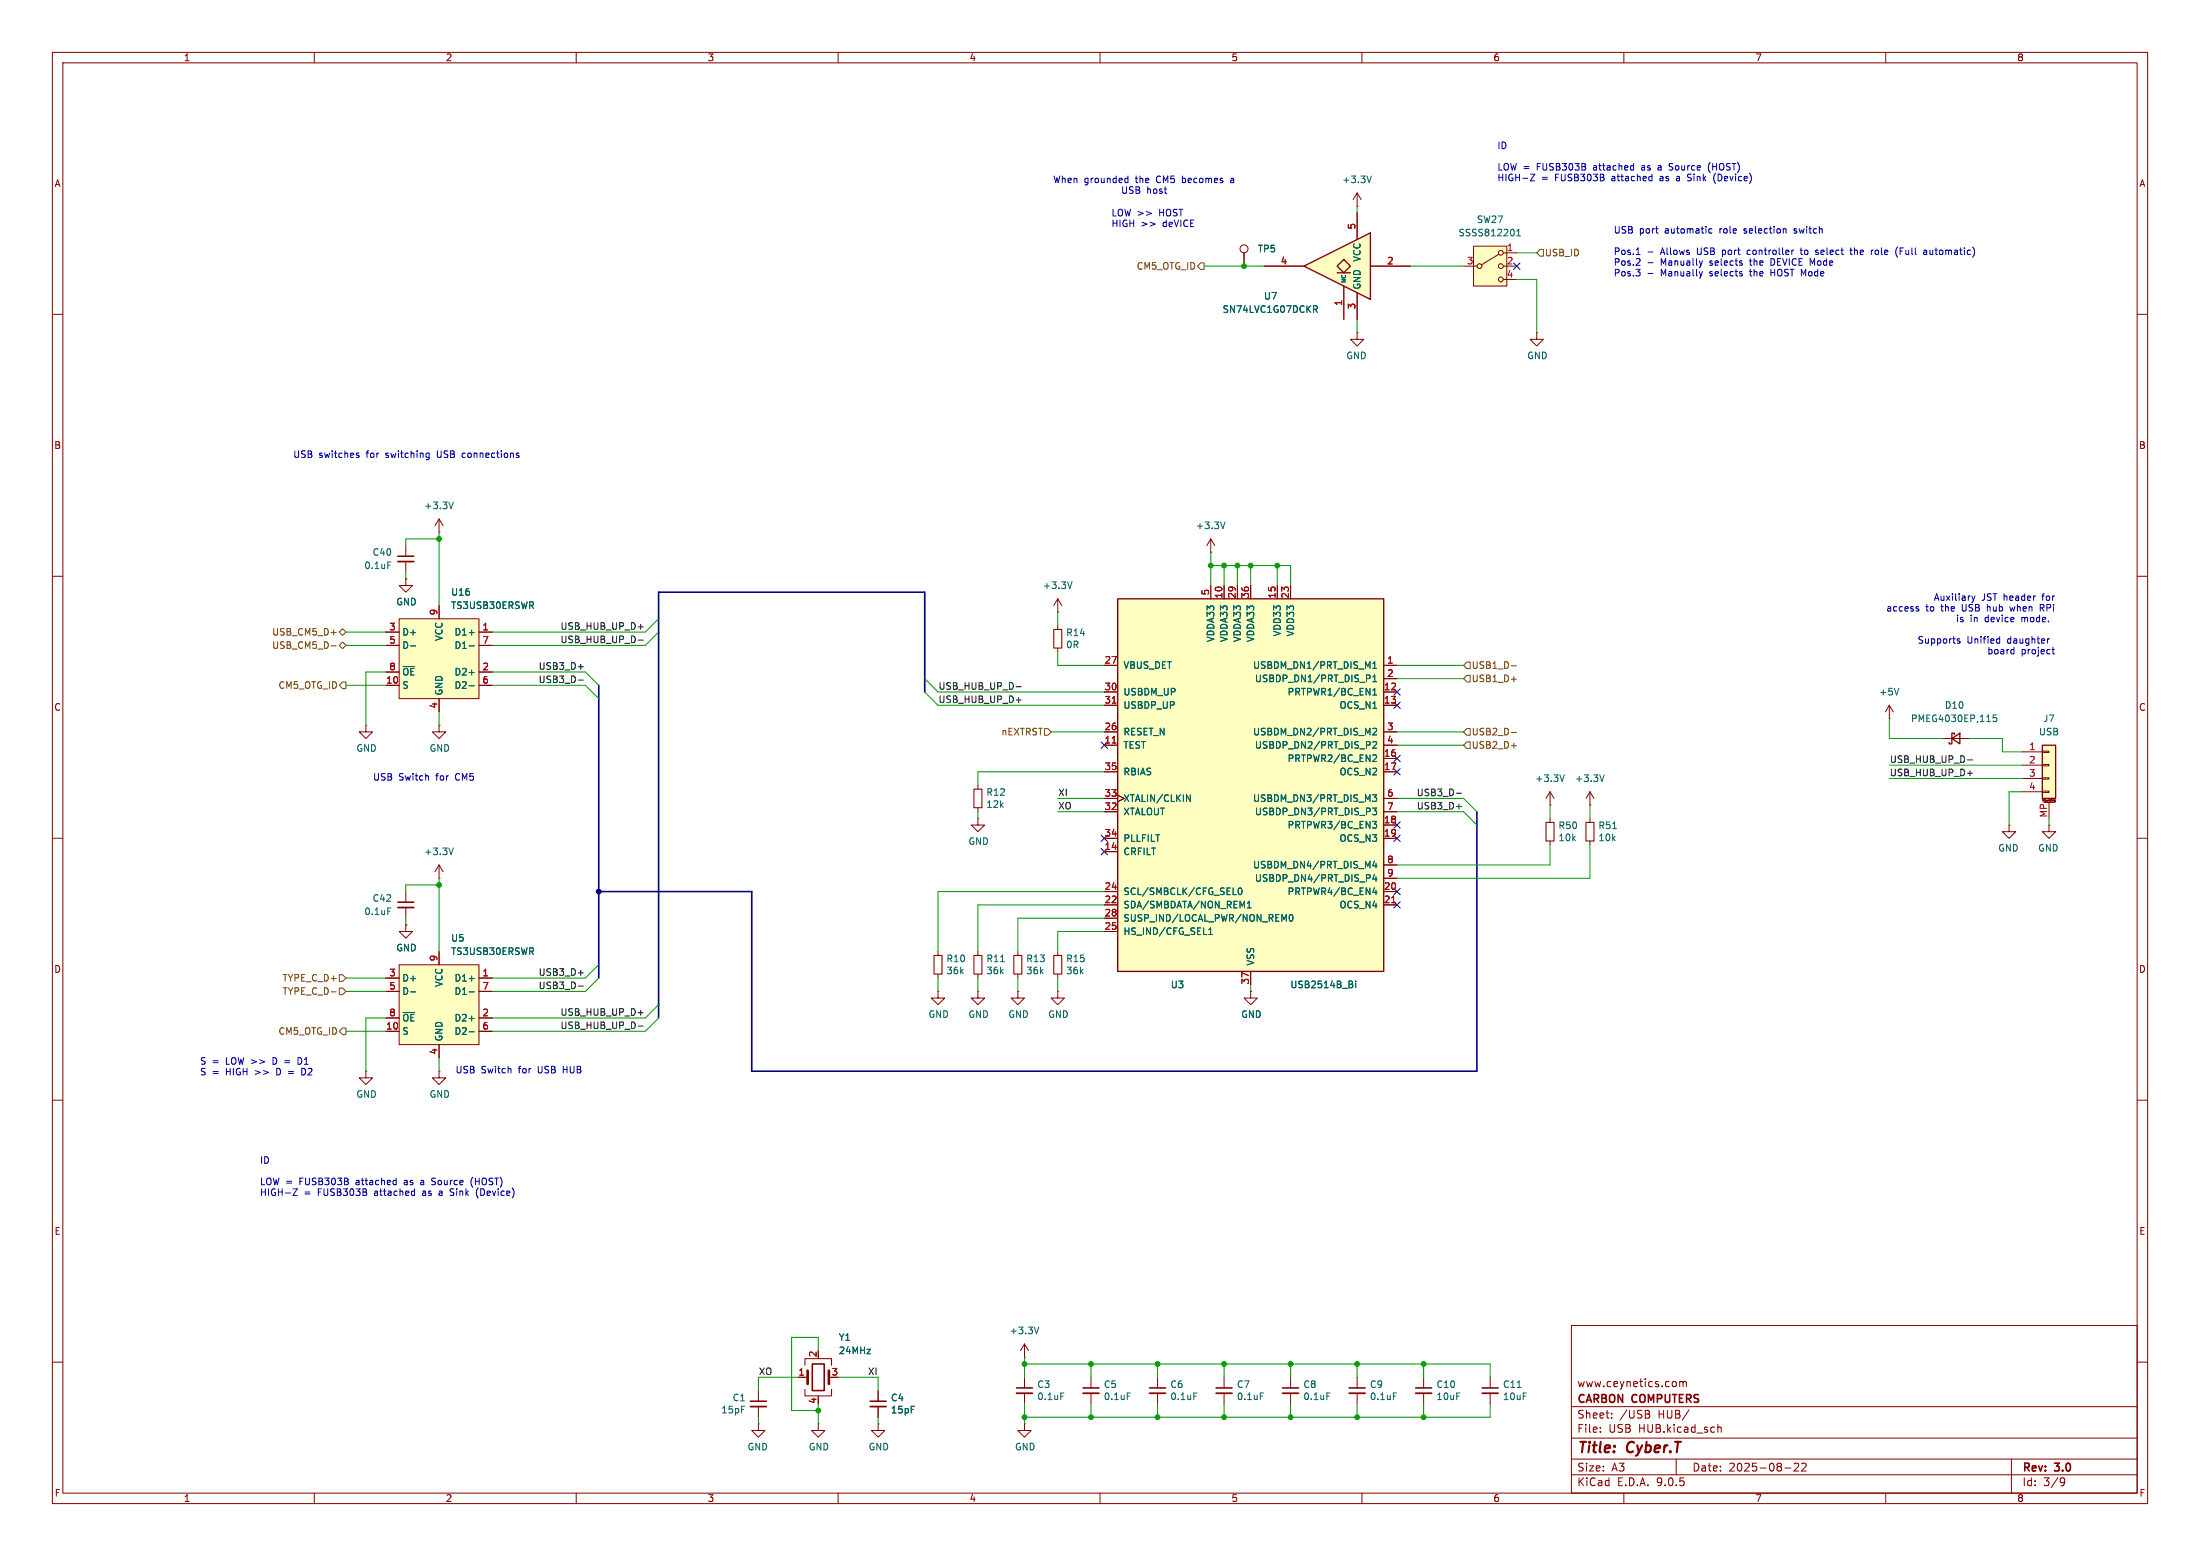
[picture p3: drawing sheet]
<svg xmlns="http://www.w3.org/2000/svg" width="420mm" height="297mm" viewBox="0 0 420 297" stroke-linecap="round" stroke-linejoin="round" font-family="sans-serif">
<g fill="none" stroke="#840000" stroke-width=".19">
<path d="M10 10h400v277h-400zM12 12h396v273h-396zM60 10v2M110 10v2M160 10v2M210 10v2M260 10v2M310 10v2M360 10v2M10 60h2M408 60h2M83.8 99.1v2.5"/>
<path d="M83.8 99.1l-.7 1.2M83.8 99.1l.8 1.2M10 110h2M77.5 110.5v1.3h1.2l-1.2 1.2-1.3-1.2h1.3M77.5 110.5h.1M77.5 104.1v2.1M77.5 107.2v2M83.8 101.6h.1M201.9 116.8h.1M201.9 114.3v2.5M201.9 119.4v.7M201.9 114.3l-.7 1.3"/>
<path d="M201.9 114.3l.8 1.3M408 110h2M201.9 123.7v.8M10 160h2M186.7 156.2v1.3h1.3l-1.3 1.3-1.3-1.3h1.3M186.7 156.2h.1M186.7 149.9v.7M186.7 154.2v.7M408 160h2M77.5 170.2v2M77.5 173.2v2.1M83.8 167.6h.1"/>
<path d="M83.8 165.1l-.7 1.3M83.8 165.1l.8 1.3M83.8 165.1v2.5M179.1 189.2v1.3h1.2l-1.2 1.3-1.3-1.3h1.3M179.1 189.2h.1M179.1 181.6v.8M179.1 185.9v.8M186.7 189.2v1.3h1.3l-1.3 1.3-1.3-1.3h1.3M186.7 189.2h.1M186.7 181.6v.8M186.7 185.9v.8M194.3 189.2v1.3h1.3l-1.3 1.3-1.3-1.3h1.3"/>
<path d="M194.3 189.2h.1M194.3 181.6v.8M194.3 185.9v.8M201.9 189.2v1.3h1.3l-1.3 1.3-1.2-1.3h1.2M201.9 189.2h.1M201.9 181.6v.8M201.9 185.9v.8M238.8 189.2v1.3h1.2l-1.2 1.3-1.3-1.3h1.3M238.8 189.2h.1M10 210h2M69.8 204.5v1.2h1.3l-1.3 1.3-1.2-1.3h1.2M69.8 204.5h.1"/>
<path d="M83.8 204.5v1.2h1.3l-1.3 1.3-1.3-1.3h1.3M83.8 204.5h.1M408 210h2M300 253h108v32h-108zM10 260h2M167.6 271.8v1.2h1.3l-1.3 1.3-1.2-1.3h1.2M167.6 271.8h.1M167.6 265.4v2.1M167.6 268.5v2M195.6 271.8v1.2h1.2l-1.2 1.3-1.3-1.3h1.3M195.6 271.8h.1M195.6 262.9v2"/>
<path d="M195.6 265.9v2.1M208.3 262.9v2M208.3 265.9v2.1M300 278.5h108M300 274.5h108M300 268.5h108M305.5 273.2v.2M305.5 272.5v.1M307.7 270.5v.2M307.7 269.8v.1M314.6 269.9a.4 .4 0 0 1 .4 .4 .4 .4 0 0 1-.3 .4M314.7 269.3l.2 .2-.2 .3"/>
<path d="M319.9 263.8l.1 .2-.1 .6M320 278.5v3M320.7 263.8l.4-.1 .2 .2M320.7 263.7v1M321.3 263.9l.2-.2 .4 .1v.9M321.3 263.9v.8M322.4 269.1l-1.2 1.9M327.9 271.9v1.5M327.9 272.5l.3-.1 .3 .1 .1 .9M342.5 279.4l.6-.1 .2 .1 .1 .3-1 1.1h1M343.9 279.4l.6-.1 .2 .1 .1 .3-.9 1.1h.9M384 278.5v6.5"/>
<path d="M408 260h2M60 285v2M110 285v2M160 285v2M210 285v2M260 285v2M300 281.5h108M310 285v2M340.7 280.2h1.2M360 285v2M393.6 282.1l.5 .1a.99 .99 0 0 1-.4 1.4h-.3M394.2 282.7l-.3 .3h-.3"/>
</g>
<path d="M75.9 106.2h3.1M75.9 172.2h3.1M166.1 267.5h3.1M194.1 264.9h3M206.8 264.9h3" fill="none" stroke="#840000" stroke-width=".3"/>
<path d="M75.9 107.2h3.1M75.9 173.2h3.1M166.1 268.5h3.1M194.1 265.9h3M206.8 265.9h3" fill="none" stroke="#840000" stroke-width=".33"/>
<path d="M86.5 95.8l-.4 1.3M74 107.3h.6M204.7 111.1l-.5 1.2M74 173.3h.6M86.5 161.9l-.4 1.2M191 183.6h.7M202.5 265.9h.6M215.2 265.9h.6" fill="none" stroke="#006464" stroke-width=".19"/>
<path d="M201.2 120.1h1.5v3.6h-1.5zM185.9 150.6h1.6v3.6h-1.6zM178.3 182.4h1.5v3.5h-1.5zM185.9 182.4h1.6v3.5h-1.6zM193.5 182.4h1.6v3.5h-1.6zM201.2 182.4h1.5v3.5h-1.5z" fill="none" stroke="#840000" stroke-width=".2"/>
<path d="M213.4 114.3h50.8v71.1h-50.8z" fill="#ffffc2"/>
<path d="M213.4 114.3h50.8v71.1h-50.8z" fill="none" stroke="#840000" stroke-width=".25"/>
<g fill="none" stroke="#840000" stroke-width=".19">
<path d="M231.1 111.8v2.5M233.7 111.8v2.5M236.2 111.8v2.5M238.8 111.8v2.5M243.8 111.8v2.5M246.4 111.8v2.5M210.8 127h2.6M210.8 132.1h2.6M210.8 134.6h2.6M210.8 139.7h2.6M264.2 127h2.5M264.2 132.1h2.5"/>
<path d="M264.2 134.6h2.5M264.2 139.7h2.5M264.2 129.5h2.5M210.8 142.2h2.6M210.8 147.3h2.6M210.8 152.4h2.6M210.8 154.9h2.6M213.4 151.8l1.2 .6-1.2 .6M264.2 142.2h2.5M264.2 147.3h2.5M264.2 152.4h2.5M264.2 154.9h2.5"/>
<path d="M264.2 144.8h2.5M264.2 157.5h2.5M210.8 160h2.6M210.8 162.6h2.6M210.8 170.2h2.6M210.8 172.7h2.6M210.8 175.3h2.6M210.8 177.8h2.6M264.2 160h2.5M264.2 170.2h2.5M264.2 172.7h2.5M264.2 165.1h2.5"/>
<path d="M264.2 167.6h2.5M238.8 185.4v2.6"/>
</g>
<path d="M212.3 134.2h.8M212.3 141.8h.8M265.7 172.3h.7" fill="none" stroke="#a90000" stroke-width=".19"/>
<g fill="none" stroke="#006464" stroke-width=".19">
<path d="M261.4 128.8l.2 .3-.1 .3-.1 .1M262.1 127.6h.7M262.1 126.7l.3-.4v1.3M262.1 129.2l.3-.4v1.3M262.1 131.8l.3-.4v1.3M262.1 130.1h.7M262.1 132.7h.7M262.1 139.1l.5-.1 .2 .4-.8 .9h.8M226.5 151.7l.7 1.3v-1.3M262 151.7h.8l-.4 .5 .3 .1v.6l-.1 .1-.6-.1M262 154.2h.8l-.4 .5 .3 .2v.5l-.1 .1-.6-.1M262 156.8h.8l-.4 .5 .3 .1 .1 .4-.2 .3h-.4"/>
<path d="M262.1 141.7l.5-.2 .2 .4-.8 .9h.8M262.3 144.1l.4 .1 .1 .3-.8 .9h.8M230.7 178.4h.8M230.7 177.5l.4-.4v1.3M235.4 170.8h.6M236.5 169.6l.2-.1a.68 .68 0 0 1 .4 .6 .68 .68 0 0 1-.4 .7l-.3-.5zM238.1 173.3h.7M238.1 172.4l.4-.4v1.3M245.1 175.5l.5-.9v1.2M246.2 174.7l.2-.1a.68 .68 0 0 1 .4 .6 .68 .68 0 0 1-.4 .6l-.3-.4zM262.4 164.3l-.3 1h.8M262.4 166.9l-.3 .9h.8"/>
<path d="M262.4 169.4l-.3 .9h.8M262.7 164.8v.9M262.7 167.4v.8M262.7 169.9v.9M258 187.3l.2 .2-.2 .4 .3 .2-.1 .3-.2 .1M258.8 187.3v.1M258.8 187.7v.8"/>
</g>
<path d="M281.3 47h6.4v7.6h-6.4z" fill="#ffffc2"/>
<g fill="none" stroke="#840000" stroke-width=".19">
<path d="M279.4 50.8h2.5M281.3 47h6.4v7.6h-6.4zM286.1 48.5l-3.3 2M287 50.8h2.6M287 48.3h2.6M287 53.3h2.6M360.7 137.2h.1M360.7 134.6l.7 1.3M360.7 134.6l-.8 1.3M360.7 134.6v2.6M295.9 153.7h.1M295.9 151.1v2.6"/>
<path d="M295.9 156.2v.8M295.9 151.1l-.8 1.3M295.9 151.1l.8 1.3M303.5 153.7h.1M303.5 151.1l-.7 1.3M303.5 151.1l.8 1.3M303.5 151.1v2.6M303.5 156.2v.8M370.8 141h5.1M383.5 157.5v1.3h-1.2l1.2 1.2 1.3-1.2h-1.3M383.5 157.5h.1M391.2 157.5v1.3h-1.3l1.3 1.2 1.2-1.2h-1.2"/>
<path d="M391.2 157.5h.1M295.9 160.5v.8M303.5 160.5v.8M144.8 271.8v1.2h-1.3l1.3 1.3 1.2-1.3h-1.2M144.8 271.8h.1M144.8 265.4v2.1M144.8 268.5v2M156.2 271.8v1.2h1.3l-1.3 1.3-1.3-1.3h1.3M156.2 271.8h.1"/>
<circle cx="282.4" cy="50.8" r=".46"/>
<circle cx="286.5" cy="50.8" r=".46"/>
<circle cx="286.5" cy="53.3" r=".46"/>
<circle cx="286.5" cy="48.3" r=".46"/>
</g>
<path d="M289.6 45h.7M289.6 44.1l.3-.3v1.2M362.5 131.4l-.4 1.3M381.1 136.5h-.6v.6l.2-.1h.4l.1 .2-.1 .4-.1 .1-.5-.1M298.6 147.9l-.4 1.3M306.3 147.9l-.5 1.3M307.9 158.2h.7" fill="none" stroke="#006464" stroke-width=".19"/>
<path d="M143.3 267.5h3" fill="none" stroke="#840000" stroke-width=".3"/>
<path d="M143.3 268.5h3" fill="none" stroke="#840000" stroke-width=".33"/>
<path d="M295.1 157h1.6v3.5h-1.6zM302.8 157h1.5v3.5h-1.5z" fill="none" stroke="#840000" stroke-width=".2"/>
<path d="M372.6 141l1.5-1v2zM373.1 140.2v-.2h-.5v2h-.5v-.3" fill="none" stroke="#840000" stroke-width=".25"/>
<path d="M389.9 142.2h2.5v10.2h-2.5z" fill="#ffffc2"/>
<path d="M389.9 142.2h2.5v10.2h-2.5z" fill="none" stroke="#840000" stroke-width=".25"/>
<g fill="none" stroke="#840000" stroke-width=".19">
<path d="M259.1 39.4h.1M259.1 36.8l-.8 1.3M259.1 36.8l.7 1.3M259.1 36.8v2.6M259.1 63.5v1.3h-1.3l1.3 1.2 1.2-1.2h-1.2M259.1 63.5h.1M231.1 105.4h.1M231.1 102.9l-.7 1.2M231.1 102.9l.8 1.2M231.1 102.9v2.5M69.8 138.4v1.3h1.3l-1.3 1.3-1.2-1.3h1.2M69.8 138.4h.1"/>
<path d="M83.8 138.4v1.3h1.3l-1.3 1.3-1.3-1.3h1.3M83.8 138.4h.1M386.1 143.5h3.8M386.1 146.1h3.8M386.1 148.6h3.8M386.1 151.1h3.8M389.9 143.4h1.3v.2h-1.3zM389.9 145.9h1.3v.3h-1.3zM389.9 148.5h1.3v.2h-1.3zM389.9 151h1.3v.3h-1.3zM390 152.9v-.3l.1 .2 .1-.2v.3M390.1 153.2h2.1"/>
<path d="M391.2 153.2v3M391.4 152.6v.3M391.6 152.6h.1M391.7 152.6h-.1M392.2 153.1h.1M392.3 153v.1M392.3 152.7v.3M392.3 152.7l-.1 .1v.1h.1M77.5 176.5v1.3h1.2l-1.2 1.3-1.3-1.3h1.3M77.5 176.5h.1"/>
</g>
<path d="M261.8 33.6l-.4 1.3M233.9 99.6l-.5 1.3" fill="none" stroke="#006464" stroke-width=".19"/>
<path d="M76.2 118.1h15.2v15.3h-15.2z" fill="#ffffc2"/>
<g fill="none" stroke="#840000" stroke-width=".19">
<path d="M237.5 48.3v2.5M76.2 118.1h15.2v15.3h-15.2zM83.8 115.6v2.5M73.7 120.7h2.5M73.7 123.2h2.5M73.7 128.3h2.5M73.7 130.8h2.5M83.8 133.4v2.5M91.4 120.7h2.6M91.4 123.2h2.6M91.4 128.3h2.6M91.4 130.8h2.6"/>
<circle cx="237.5" cy="47.5" r=".76"/>
</g>
<path d="M78.4 123.3h.9M89.6 123.3h.9M89.6 120.7h.9M89.6 128.4h.9M89.6 130.9h.9" fill="none" stroke="#006464" stroke-width=".19"/>
<path d="M248.9 50.8l12.7-6.3v12.7z" fill="#ffffc2"/>
<path d="M255.3 52.1h2.5" fill="none" stroke="#ffffc2" stroke-width=".19"/>
<path d="M256.5 49.5l1.3 1.3-1.3 1.3-1.2-1.3z" fill="#ffffc2"/>
<path d="M248.9 50.8l12.7-6.3v12.7zM255.3 52.1h2.5M256.5 49.5l1.3 1.3-1.3 1.3-1.2-1.3z" fill="none" stroke="#840000" stroke-width=".25"/>
<path d="M241.3 50.8h7.6M256.5 54.6v6.4M259.1 40.6v5.1M259.1 55.9v5.1M261.6 50.8h7.6M259.1 262.9v2M259.1 265.9v2.1M271.8 262.9v2M271.8 265.9v2.1M284.5 262.9v2M284.5 265.9v2.1" fill="none" stroke="#840000" stroke-width=".19"/>
<path d="M250.8 58.4h.4l.3 .2-.1 .4h-.6M251.1 59l.4 .6M266 265.9h.6M289.6 264.8h.8" fill="none" stroke="#006464" stroke-width=".19"/>
<path d="M257.6 264.9h3M270.3 264.9h3M283 264.9h3" fill="none" stroke="#840000" stroke-width=".3"/>
<path d="M257.6 265.9h3M270.3 265.9h3M283 265.9h3" fill="none" stroke="#840000" stroke-width=".33"/>
<path d="M76.2 184.2h15.2v15.2h-15.2z" fill="#ffffc2"/>
<g fill="none" stroke="#840000" stroke-width=".19">
<path d="M237.5 48.3v2.5M241.3 50.8h7.6M256.5 54.6v6.4M259.1 40.6v5.1M259.1 55.9v5.1M261.6 50.8h7.6M293.4 63.5v1.3h1.2l-1.2 1.2-1.3-1.2h1.3M293.4 63.5h.1M77.5 110.5h.1M83.8 115.6v2.5M231.1 111.8v2.5M233.7 111.8v2.5"/>
<path d="M236.2 111.8v2.5M238.8 111.8v2.5M243.8 111.8v2.5M246.4 111.8v2.5M73.7 120.7h2.5M73.7 123.2h2.5M73.7 128.3h2.5M73.7 130.8h2.5M83.8 133.4v2.5M91.4 120.7h2.6M91.4 123.2h2.6M91.4 128.3h2.6"/>
<path d="M91.4 130.8h2.6M210.8 127h2.6M210.8 132.1h2.6M210.8 134.6h2.6M210.8 139.7h2.6M264.2 127h2.5M264.2 132.1h2.5M264.2 134.6h2.5M264.2 139.7h2.5M264.2 129.5h2.5M210.8 142.2h2.6M210.8 147.3h2.6"/>
<path d="M210.8 152.4h2.6M210.8 154.9h2.6M213.4 151.8l1.2 .6-1.2 .6M264.2 142.2h2.5M264.2 147.3h2.5M264.2 152.4h2.5M264.2 154.9h2.5M264.2 144.8h2.5M264.2 157.5h2.5M77.5 176.5h.1M210.8 160h2.6M210.8 162.6h2.6"/>
<path d="M210.8 170.2h2.6M210.8 172.7h2.6M210.8 175.3h2.6M210.8 177.8h2.6M264.2 160h2.5M264.2 170.2h2.5M264.2 172.7h2.5M264.2 165.1h2.5M264.2 167.6h2.5M73.7 186.7h2.5M73.7 189.2h2.5M73.7 194.3h2.5"/>
<path d="M73.7 196.9h2.5M76.2 184.2h15.2v15.2h-15.2zM83.8 181.6v2.6M83.8 199.4v2.5M91.4 186.7h2.6M91.4 189.2h2.6M91.4 194.3h2.6M91.4 196.9h2.6M238.8 189.2h.1M238.8 185.4v2.6M195.6 259.1h.1M195.6 256.5l-.8 1.3"/>
<path d="M195.6 256.5l.7 1.3M195.6 256.5v2.6M152.4 262.9h1.8M153.7 260.6v-1.3h5v1.3M153.7 265.2v1.2h5v-1.2M156.2 266.4v.3M167.6 265.4v2.1M167.6 268.5v2M221 262.9v2M221 265.9v2.1M233.7 262.9v2M233.7 265.9v2.1"/>
<path d="M246.4 262.9v2M246.4 265.9v2.1"/>
</g>
<g fill="none" stroke="#006464" stroke-width=".19">
<path d="M250.8 58.4h.4l.3 .2-.1 .4h-.6M251.1 59l.4 .6M78.4 123.3h.9M89.6 123.3h.9M89.6 120.7h.9M89.6 128.4h.9M89.6 130.9h.9M261.4 128.8l.2 .3-.1 .3-.1 .1M262.1 127.6h.7M262.1 126.7l.3-.4v1.3M262.1 129.2l.3-.4v1.3M262.1 131.8l.3-.4v1.3"/>
<path d="M262.1 130.1h.7M262.1 132.7h.7M262.1 139.1l.5-.1 .2 .4-.8 .9h.8M226.5 151.7l.7 1.3v-1.3M262 151.7h.8l-.4 .5 .3 .1v.6l-.1 .1-.6-.1M262 154.2h.8l-.4 .5 .3 .2v.5l-.1 .1-.6-.1M262 156.8h.8l-.4 .5 .3 .1 .1 .4-.2 .3h-.4M262.1 141.7l.5-.2 .2 .4-.8 .9h.8M262.3 144.1l.4 .1 .1 .3-.8 .9h.8M230.7 178.4h.8M230.7 177.5l.4-.4v1.3M235.4 170.8h.6"/>
<path d="M236.5 169.6l.2-.1a.68 .68 0 0 1 .4 .6 .68 .68 0 0 1-.4 .7l-.3-.5zM238.1 173.3h.7M238.1 172.4l.4-.4v1.3M245.1 175.5l.5-.9v1.2M246.2 174.7l.2-.1a.68 .68 0 0 1 .4 .6 .68 .68 0 0 1-.4 .6l-.3-.4zM262.4 164.3l-.3 1h.8M262.4 166.9l-.3 .9h.8M262.4 169.4l-.3 .9h.8M262.7 164.8v.9M262.7 167.4v.8M262.7 169.9v.9M78.4 189.3h.9"/>
<path d="M89.6 189.3h.9M89.6 186.8h.9M89.6 194.4h.9M89.6 196.9h.9M258 187.3l.2 .2-.2 .4 .3 .2-.1 .3-.2 .1M258.8 187.3v.1M258.8 187.7v.8M198.3 253.3l-.4 1.3M227.9 265.9h.6M240.6 265.9h.6M253.3 265.9h.6"/>
</g>
<path d="M154.2 261.6v2.6M158.2 261.6v2.6" fill="none" stroke="#840000" stroke-width=".51"/>
<path d="M155.1 260.3h2.3v5.1h-2.3zM219.5 264.9h3M232.2 264.9h3M244.9 264.9h3" fill="none" stroke="#840000" stroke-width=".3"/>
<path d="M219.5 265.9h3M232.2 265.9h3M244.9 265.9h3" fill="none" stroke="#840000" stroke-width=".33"/>
<g fill="none" stroke="#725600" stroke-width=".19">
<path d="M229.2 50.2h.7v1.2h-.7l-.6-.6zM294 47.6h.6v1.3h-.6l-.6-.6zM63.2 123.3h1M63.2 120.7h1M64.8 123.2l.6-.6 .6 .6-.6 .6zM64.8 120.7l.6-.7 .6 .7-.6 .6zM65.4 130.2h.6v1.2h-.6l-.6-.6zM199.4 139.1h.6l.7 .6-.7 .6h-.6zM280 128.9h.7v1.3h-.7l-.6-.7zM280 139.1h.7v1.2h-.7l-.6-.6zM280 126.4h.7v1.2h-.7l-.6-.6zM288.5 129.6h1"/>
<path d="M288.5 139.8h1M288.5 127.1h1M280 141.6h.7v1.3h-.7l-.6-.7zM288.5 142.3h1M63.2 189.3h1M64.8 186.1h.6l.6 .6-.6 .6h-.6zM64.8 188.6h.6l.6 .6-.6 .7h-.6zM65.4 196.2h.6v1.3h-.6l-.6-.6z"/>
</g>
<g fill="none" stroke="#0f0f0f" stroke-width=".19">
<path d="M121.8 119.7h1M110.4 127.3h1M110.4 129.8h1M121.8 122.2h1M194 131.1h1M194 133.6h1M278 153.9h1M278 151.4h1M375.6 147.6h1M375.6 145.1h1M110.4 185.7h1M110.4 188.2h1"/>
<path d="M121.8 195.9h1M121.8 193.3h1"/>
</g>
<path d="M114.3 130.8v55.9M176.5 132.1v-19.1h-50.8v81.3M281.9 154.9v49.6h-138.4v-34.3h-29.2" fill="none" stroke="#000084" stroke-width=".3"/>
<g fill="none" stroke="#009600" stroke-width=".19">
<path d="M259.1 39.4v1.2M229.9 50.8h11.4M269.2 50.8h10.2M289.6 53.3h3.8v10.2M289.6 48.3h3.8M259.1 61v2.5M77.5 109.2v1.3M83.8 102.9h-6.3v1.2M83.8 101.6v14M125.7 118.1l-2.5 2.6h-29.2M201.9 116.8v2.6M231.1 105.4v6.4"/>
<path d="M231.1 108h15.3v3.8M233.7 108v3.8M236.2 108v3.8M238.8 108v3.8M243.8 108v3.8M66 130.8h7.7M66 120.7h7.7M66 123.2h7.7M73.7 128.3h-3.9v10.1M83.8 135.9v2.5M94 128.3h17.8l2.5 2.5M94 130.8h17.8l2.5 2.6"/>
<path d="M125.7 120.7l-2.5 2.5h-29.2M176.5 132.1l2.6 2.5h31.7M176.5 129.5l2.6 2.6h31.7M200.7 139.7h10.1M201.9 124.5v2.5h8.9M266.7 139.7h12.7M266.7 127h12.7M266.7 129.5h12.7M360.7 137.2v3.8h10.1M186.7 154.9v1.3M201.9 154.9h8.9M201.9 152.4h8.9"/>
<path d="M210.8 147.3h-24.1v2.6M266.7 154.9h12.7l2.5 2.6M266.7 152.4h12.7l2.5 2.5M266.7 142.2h12.7M295.9 153.7v2.5M303.5 153.7v2.5M360.7 148.6h25.4M360.7 146.1h25.4M375.9 141h6.4v2.5h3.8M386.1 151.1h-2.6v6.4M391.2 156.2v1.3M77.5 175.3v1.2"/>
<path d="M83.8 168.9h-6.3v1.3M83.8 167.6v14M210.8 175.3h-16.5v6.3M210.8 177.8h-8.9v3.8M210.8 172.7h-24.1v8.9M210.8 170.2h-31.7v11.4M295.9 161.3v3.8h-29.2M303.5 161.3v6.3h-36.8M66 189.2h7.7M66 186.7h7.7M66 196.9h7.7M73.7 194.3h-3.9v10.2"/>
<path d="M114.3 186.7l-2.5 2.5h-17.8M114.3 184.2l-2.5 2.5h-17.8M125.7 191.8l-2.5 2.5h-29.2M125.7 194.3l-2.5 2.6h-29.2M179.1 186.7v2.5M186.7 186.7v2.5M194.3 186.7v2.5M201.9 186.7v2.5M238.8 188v1.2M83.8 201.9v2.6M156.2 257.8v-2.5h-5.1v13.9h5.1M195.6 259.1v3.8"/>
<path d="M144.8 270.5v1.3M152.4 262.9h-7.6v2.5M156.2 268v3.8M160 262.9h7.6v2.5M167.6 270.5v1.3M195.6 260.3h88.9v2.6M195.6 268v3.8M208.3 260.3v2.6M208.3 268v2.5M221 260.3v2.6M221 268v2.5M233.7 260.3v2.6"/>
<path d="M233.7 268v2.5M246.4 260.3v2.6M246.4 268v2.5M259.1 260.3v2.6M259.1 268v2.5M271.8 260.3v2.6M271.8 268v2.5M284.5 268v2.5h-88.9"/>
</g>
<g fill="none" stroke="#000084" stroke-width=".19">
<path d="M289 50.2l1.2 1.2M290.2 50.2l-1.2 1.2M266.1 131.5l1.2 1.2M266.1 134l1.2 1.2M267.3 131.5l-1.2 1.2M267.3 134l-1.2 1.2M210.2 141.6l1.2 1.2M210.2 159.4l1.2 1.2M211.4 141.6l-1.2 1.2M211.4 159.4l-1.2 1.2M266.1 146.7l1.2 1.2M266.1 144.2l1.2 1.2"/>
<path d="M266.1 156.9l1.2 1.2M266.1 159.4l1.2 1.2M267.3 146.7l-1.2 1.2M267.3 144.2l-1.2 1.2M267.3 156.9l-1.2 1.2M267.3 159.4l-1.2 1.2M210.2 162l1.2 1.2M211.4 162l-1.2 1.2M266.1 172.1l1.2 1.2M266.1 169.6l1.2 1.2M267.3 172.1l-1.2 1.2M267.3 169.6l-1.2 1.2"/>
</g>
<g fill="none" stroke="#0000c2" stroke-width=".19">
<path d="M214.8 34.8h.5M214.8 34.1h.5M215.3 33.6v1.3M235.1 34l-.1 .1M235.1 34.4l-.2 .2 .2 .3M286.2 33.2v1.3M286.2 33.8h.7M286.9 33.2v1.3M287.5 33.2v1.3M288.5 33.2a.61 .61 0 0 0-.5 .8 .61 .61 0 0 0 .8 .4v-.4h-.2M288.6 33.2l.2 .1M289.4 33.8h.7"/>
<path d="M289.4 33.2v1.3M290.1 33.2v1.3M290.7 34h1M292.1 33.2h.9l-.9 1.3h.9M297 33.8h.4M297 33.2v1.3M298.1 33.2v1.1l.2 .2h.4l.1-.2v-1.1M299.6 33.2l-.3 .4 .6 .4 .2 .3-.3 .2h-.5M299.9 33.2l.2 .1M300.6 33.8h.4M300.6 33.2v1.3l.7-.1v-.3l-.3-.3M301 33.2l.3 .3-.3 .3"/>
<path d="M302.5 33.2l-.4 .5 .4 .1v.6l-.2 .1-.5-.1M303.1 33.4l.2-.2a.68 .68 0 0 1 .5 .7 .68 .68 0 0 1-.5 .6l-.3-.5zM305 33.2l-.5 .5 .4 .1v.6l-.2 .1-.5-.1M305.5 33.8h.4M305.5 33.2v1.3l.7-.1v-.3l-.3-.3M305.9 33.2l.3 .3-.3 .3M311.7 31.6l.2 .1M311.9 31.2v1.3M311.9 32.4l-.2 .1M315.2 33.7h.2M315.4 33.2v1.3M315.4 34.5h-.2"/>
<path d="M316.7 31.6l-.1 .1M316.7 32l-.2 .2 .2 .3M318.6 32.4l.5 .1M318.7 31.7l.4 .2M319.2 31.2l-.5 .1M320.2 33.7h-.1M320.2 34l-.2 .2 .2 .3M322.1 34.5h.5M322.2 33.7l.4 .2M322.4 33.2l-.2 .2M326.5 31a1.47 1.47 0 0 0-.1 1.9M327.2 33.6v.9l.3 .5"/>
<path d="M218.8 40.4l1 .3-1 .4M219.6 42.4l.9 .4-.9 .3M312.3 51.4h.8l-.4 .5M312.4 48.6h.7M313 49.4l.1 .2-.1 .3-.7 .7h.8M313 52v.6M314.6 48.1h1M314.6 50.2h1M314.6 52.2h1M325 49.8l-.3 .8M325 51.8l-.3 .9M326.8 43.7h-.3l-.3 .2 .1 .5h.5"/>
<path d="M333.8 47.7l-.3 .3v.3l.3 .3M338.1 49.4v1.2h.3M338.1 51.4v1.3M338.1 52h.7M340.8 43.7l.2 .1v.7M342.4 47.7l-.3 .3M342.5 44.4l.1 .1M342.7 43.7l-.2 .1 .2 .3M343.6 47.7h.5M343.8 47.3v1.1l.3 .2M346.7 47.8h.4M346.7 48.1l.4 .2"/>
<path d="M347.1 48.4l-.1 .2-.4-.1M353.1 47.7h.5M353.3 47.3v1.1l.3 .2M357.5 47.7h.1M358.2 47.7l-.2 .3v.3l.2 .3M362.1 48.8l.2 .3M362.3 47.1l-.2 .3M362.7 47.9h.5M363.3 47.3h-.6v1.3M367.4 47.7l.4 .1v.8M367.8 48.5l-.4 .1M367.8 48l-.4 .1"/>
<path d="M368.4 47.7v.7l.2 .2M68.2 86.9l.3 .1 .1 .1-.5 .2M68.2 86.5h.3M81.6 86.5h.3M81.9 87.3h-.3M81.9 86.5v1l-.2 .2M88.5 86.5l-.3 .2v.4l.3 .2M98.7 86.9l.3 .1 .1 .1-.4 .2M98.7 86.5h.3M366 116.2l.3 .1v.2l-.4 .1M366 115.8l.3 .1M376.4 113.8l.3 .8"/>
<path d="M376.7 114.6l-.3 .4M377 113.8l-.3 .8M383.7 115.8l.2 .8M389.5 116h.5M389.8 116l.4 .6M390 115.4h-.5v1.2M374.1 122l-.3-.1-.2 .2 .1 .2 .4 .1v.3h-.5M381.4 121.9l.3 .1M381.7 122.7l-.3 .1M381.7 121.5v1.3M384.5 123.6v1.2M384.5 124.8h-.4"/>
<path d="M391.2 121.9l-.3 .3M391.7 124h.5M391.9 123.6v1l.3 .2M57.4 201.9h-.5v1.2h.5M57.6 203.9v1.3l.5-.1M49.9 226.9v1.3M49.9 227.5h.8M50.7 226.9v1.3M51.3 226.9v1.3M52.2 226.9a.61 .61 0 0 0-.4 .8 .61 .61 0 0 0 .8 .4v-.5h-.2M52.4 226.9l.1 .1M53.1 227.5h.8"/>
<path d="M53.1 226.9v1.3M53.9 226.9v1.3M54.5 227.7h.9M55.9 226.9h.9l-.9 1.3h.9M60.8 227.5h.4M60.8 226.9v1.3M61.8 226.9v1l.3 .3 .4-.1 .1-.2v-1M63.4 226.9l-.3 .4 .6 .3 .1 .3-.2 .3-.5-.1M63.7 226.9l.1 .1M64.4 227.5h.4M64.4 226.9v1.3l.7-.1v-.3l-.3-.3M64.8 226.9l.3 .3-.3 .3"/>
<path d="M66.3 226.9l-.4 .5 .4 .1v.6l-.2 .1-.6-.1M66.9 227l.2-.1a.68 .68 0 0 1 .4 .7 .68 .68 0 0 1-.4 .6l-.3-.5zM68.7 226.9l-.4 .5 .4 .1v.6l-.2 .1-.5-.1M69.3 227.5h.4M69.3 226.9v1.3l.7-.1v-.3l-.3-.3M69.7 226.9l.3 .3-.3 .3M75.5 225.3l.1 .1M75.6 224.9v1.2M75.6 226.1h-.1M79 227.3l.1 .1M79.1 226.9v1.3M79.1 228.1l-.1 .1"/>
<path d="M80.5 225.3l-.1 .1M80.5 225.7l-.2 .1 .2 .3M82.4 226.1h.5M82.5 225.4l.4 .1M83 224.9l-.5 .1M84 227.3l-.1 .1M84 227.7l-.2 .2 .2 .3M85.9 228.1l.5 .1M86 227.4l.4 .2M86.2 226.9l-.2 .1M90.3 224.7a1.47 1.47 0 0 0-.1 1.9M91 227.3v.8l.3 .6"/>
</g>
<path d="M212.3 134.2h.8M212.3 141.8h.8M265.7 172.3h.7" fill="none" stroke="#a90000" stroke-width=".19"/>
<circle cx="114.3" cy="170.2" r=".46" fill="#000084" stroke="#000084" stroke-width=".19"/>
<g fill="#009600" stroke="#009600" stroke-width=".19">
<circle cx="246.4" cy="270.5" r=".46"/>
<circle cx="233.7" cy="260.3" r=".46"/>
<circle cx="246.4" cy="260.3" r=".46"/>
<circle cx="233.7" cy="270.5" r=".46"/>
<circle cx="195.6" cy="260.3" r=".46"/>
<circle cx="221" cy="260.3" r=".46"/>
<circle cx="221" cy="270.5" r=".46"/>
<circle cx="195.6" cy="270.5" r=".46"/>
<circle cx="208.3" cy="270.5" r=".46"/>
<circle cx="208.3" cy="260.3" r=".46"/>
<circle cx="156.2" cy="269.2" r=".46"/>
<circle cx="83.8" cy="168.9" r=".46"/>
<circle cx="83.8" cy="102.9" r=".46"/>
<circle cx="259.1" cy="270.5" r=".46"/>
<circle cx="271.8" cy="270.5" r=".46"/>
<circle cx="259.1" cy="260.3" r=".46"/>
<circle cx="271.8" cy="260.3" r=".46"/>
<circle cx="236.2" cy="108" r=".46"/>
<circle cx="233.7" cy="108" r=".46"/>
<circle cx="243.8" cy="108" r=".46"/>
<circle cx="231.1" cy="108" r=".46"/>
<circle cx="237.5" cy="50.8" r=".46"/>
<circle cx="238.8" cy="108" r=".46"/>
</g>
<g font-size="2.8" fill="#840000">
<text x="301" y="277.9">Title:</text>
<text x="310.6" y="277.9">Cyber.T</text>
</g>
<g font-size="2.1" fill="#840000">
<text x="301" y="268.2">CARBON</text>
<text x="301" y="265">www.ceynetics.com</text>
<text x="311.7" y="268.2">COMPUTERS</text>
<text x="301" y="273.7">File:</text>
<text x="301" y="271">Sheet:</text>
<text x="307.1" y="273.7">USB</text>
<text x="309.2" y="271">/USB</text>
<text x="312.9" y="273.7">HUB.kicad_sch</text>
<text x="316.6" y="271">HUB/</text>
<text x="301" y="281.1">Size:</text>
<text x="307.6" y="281.1">A3</text>
<text x="323" y="281.1">Date:</text>
<text x="330" y="281.1">2025-08-22</text>
<text x="386" y="281.3">Rev:</text>
<text x="392.4" y="281.3">3.0</text>
<text x="301" y="283.9">KiCad</text>
<text x="308.7" y="283.9">E.D.A.</text>
<text x="316.3" y="283.9">9.0.5</text>
<text x="386" y="283.9">Id:</text>
<text x="390.1" y="283.9">3/9</text>
</g>
<g font-size="1.8" fill="#840000">
<text x="35" y="11.9">1</text>
<text x="85" y="11.9">2</text>
<text x="135" y="11.9">3</text>
<text x="185" y="11.9">4</text>
<text x="235" y="11.9">5</text>
<text x="285" y="11.9">6</text>
<text x="335" y="11.9">7</text>
<text x="385" y="11.9">8</text>
<text x="10.3" y="35.9">A</text>
<text x="408.3" y="35.9">A</text>
<text x="10.3" y="85.9">B</text>
<text x="408.2" y="85.9">B</text>
<text x="10.3" y="135.9">C</text>
<text x="408.2" y="135.9">C</text>
<text x="10.3" y="185.9">D</text>
<text x="408.2" y="185.9">D</text>
<text x="10.3" y="235.9">E</text>
<text x="408.3" y="235.9">E</text>
<text x="10.3" y="285.9">F</text>
<text x="35" y="286.9">1</text>
<text x="85" y="286.9">2</text>
<text x="135" y="286.9">3</text>
<text x="185" y="286.9">4</text>
<text x="235" y="286.9">5</text>
<text x="285" y="286.9">6</text>
<text x="335" y="286.9">7</text>
<text x="385" y="286.9">8</text>
<text x="408.3" y="285.9">F</text>
</g>
<g font-size="1.8" fill="#0000c2">
<text x="285.8" y="28.5">ID</text>
<text x="201" y="35.2">When</text>
<text x="207" y="35.2">grounded</text>
<text x="216.9" y="35.2">the</text>
<text x="221" y="35.2">CM5</text>
<text x="226.1" y="35.2">becomes</text>
<text x="235.6" y="35.2">a</text>
<text x="285.8" y="32.6">LOW =</text>
<text x="293.5" y="32.6">FUSB303B</text>
<text x="294.2" y="34.7">=</text>
<text x="304.4" y="32.6">attached</text>
<text x="307.9" y="34.7">attached</text>
<text x="313.8" y="32.6">as</text>
<text x="317.2" y="32.6">a</text>
<text x="317.3" y="34.7">as</text>
<text x="319.5" y="32.6">Source</text>
<text x="320.7" y="34.7">a</text>
<text x="323" y="34.7">Sink</text>
<text x="327.1" y="32.6">(HOST)</text>
<text x="328.2" y="34.7">(Device)</text>
<text x="212.1" y="41.5">LOW &gt;&gt;</text>
<text x="213.9" y="37.2">USB</text>
<text x="218.9" y="37.2">host</text>
<text x="221.4" y="41.5">HOST</text>
<text x="212.1" y="43.5">HIGH</text>
<text x="217.8" y="43.5">&gt;&gt;</text>
<text x="222.1" y="43.5">deVICE</text>
<text x="308" y="44.8">USB</text>
<text x="313" y="44.8">port</text>
<text x="317.9" y="44.8">automatic</text>
<text x="328.5" y="44.8">role</text>
<text x="333.4" y="44.8">selection</text>
<text x="343.2" y="44.8">switch</text>
<text x="308" y="48.9">Pos.1</text>
<text x="308" y="50.9">Pos.2</text>
<text x="308" y="53">Pos.3</text>
<text x="317.2" y="48.9">Allows</text>
<text x="317.2" y="50.9">Manually</text>
<text x="317.2" y="53">Manually</text>
<text x="324.2" y="48.9">USB</text>
<text x="326.7" y="50.9">selects</text>
<text x="326.7" y="53">selects</text>
<text x="329.2" y="48.9">port</text>
<text x="334.2" y="48.9">controller</text>
<text x="334.6" y="50.9">the</text>
<text x="334.6" y="53">the</text>
<text x="338.7" y="50.9">DEVICE Mode</text>
<text x="338.7" y="53">HOST Mode</text>
<text x="344.6" y="48.9">to</text>
<text x="347.7" y="48.9">select</text>
<text x="354.5" y="48.9">the</text>
<text x="358.7" y="48.9">role</text>
<text x="363.5" y="48.9">(Full</text>
<text x="369.1" y="48.9">automatic)</text>
<text x="55.9" y="87.6">USB</text>
<text x="60.9" y="87.6">switches</text>
<text x="70.1" y="87.6">for</text>
<text x="73.9" y="87.6">switching</text>
<text x="83.9" y="87.6">USB</text>
<text x="88.9" y="87.6">connections</text>
<text x="360" y="116.9">access</text>
<text x="367.6" y="116.9">to</text>
<text x="369.1" y="114.9">Auxiliary</text>
<text x="370.7" y="116.9">the</text>
<text x="373.3" y="119">is</text>
<text x="374.8" y="116.9">USB</text>
<text x="376.1" y="119">in</text>
<text x="378.3" y="114.9">JST header</text>
<text x="379" y="119">device</text>
<text x="379.8" y="116.9">hub</text>
<text x="384.4" y="116.9">when</text>
<text x="386.2" y="119">mode.</text>
<text x="390.2" y="114.9">for</text>
<text x="390.3" y="116.9">RPi</text>
<text x="366" y="123.1">Supports</text>
<text x="375.5" y="123.1">Unified</text>
<text x="379.3" y="125.1">board</text>
<text x="383.3" y="123.1">daughter</text>
<text x="385.8" y="125.1">project</text>
<text x="71.1" y="149.2">USB</text>
<text x="76.1" y="149.2">Switch</text>
<text x="83.4" y="149.2">for</text>
<text x="87.2" y="149.2">CM5</text>
<text x="38.1" y="203.4">S =</text>
<text x="43.2" y="203.4">LOW &gt;&gt;</text>
<text x="52.5" y="203.4">D =</text>
<text x="57.7" y="203.4">D1</text>
<text x="38.1" y="205.5">S =</text>
<text x="43.2" y="205.5">HIGH</text>
<text x="48.9" y="205.5">&gt;&gt;</text>
<text x="53.2" y="205.5">D =</text>
<text x="58.4" y="205.5">D2</text>
<text x="86.9" y="205.1">USB</text>
<text x="91.8" y="205.1">Switch</text>
<text x="99.1" y="205.1">for</text>
<text x="103" y="205.1">USB</text>
<text x="107.9" y="205.1">HUB</text>
<text x="49.5" y="222.2">ID</text>
<text x="49.5" y="226.3">LOW =</text>
<text x="57.3" y="226.3">FUSB303B</text>
<text x="68.2" y="226.3">attached</text>
<text x="77.6" y="226.3">as</text>
<text x="81" y="226.3">a</text>
<text x="83.3" y="226.3">Source</text>
<text x="90.9" y="226.3">(HOST)</text>
<text x="58" y="228.3">=</text>
<text x="71.7" y="228.3">attached</text>
<text x="81.1" y="228.3">as</text>
<text x="84.5" y="228.3">a</text>
<text x="86.8" y="228.3">Sink</text>
<text x="92" y="228.3">(Device)</text>
</g>
<g font-size="1.8" fill="#006464">
<text x="256.1" y="35.2">+3.3V</text>
<text x="278.3" y="45.3">SSSS812201</text>
<text x="281.8" y="42.8">SW27</text>
<text x="240" y="48.4">TP5</text>
<text x="259.9" y="50.1" transform="rotate(-90 259.9 50.1)">VCC</text>
<text x="233.3" y="59.9">SN74LVC1G07DCKR</text>
<text x="241.2" y="57.4">U7</text>
<text x="259.9" y="55.4" transform="rotate(-90 259.9 55.4)">GND</text>
<text x="256.9" y="68.8">GND</text>
<text x="291.5" y="68.8">GND</text>
<text x="80.9" y="97.4">+3.3V</text>
<text x="228.2" y="101.2">+3.3V</text>
<text x="71" y="106.3">C40</text>
<text x="69.5" y="108.8">0.1uF</text>
<text x="86" y="113.9">U16</text>
<text x="199" y="112.6">+3.3V</text>
<text x="75.6" y="115.7">GND</text>
<text x="86" y="116.4">TS3USB30ERSWR</text>
<text x="76.7" y="121.5">D+</text>
<text x="76.7" y="124.1">D-</text>
<text x="84.7" y="122.4" transform="rotate(-90 84.7 122.4)">VCC</text>
<text x="86.7" y="121.5">D1+</text>
<text x="86.7" y="124.1">D1-</text>
<text x="203.4" y="123.9">0R</text>
<text x="203.4" y="121.6">R14</text>
<text x="232" y="122.7" transform="rotate(-90 232 122.7)">VDDA33</text>
<text x="234.5" y="122.7" transform="rotate(-90 234.5 122.7)">VDDA33</text>
<text x="237.1" y="122.7" transform="rotate(-90 237.1 122.7)">VDDA33</text>
<text x="239.6" y="122.7" transform="rotate(-90 239.6 122.7)">VDDA33</text>
<text x="244.7" y="121.6" transform="rotate(-90 244.7 121.6)">VDD33</text>
<text x="247.2" y="121.6" transform="rotate(-90 247.2 121.6)">VDD33</text>
<text x="76.7" y="129.1">~{OE}</text>
<text x="76.7" y="131.7">S</text>
<text x="86.7" y="129.1">D2+</text>
<text x="86.7" y="131.7">D2-</text>
<text x="214.4" y="127.9">VBUS_DET</text>
<text x="239.1" y="127.9">USBDM_DN1/PRT_DIS_M1</text>
<text x="239.5" y="130.4">USBDP_DN1/PRT_DIS_P1</text>
<text x="84.7" y="132.8" transform="rotate(-90 84.7 132.8)">GND</text>
<text x="214.4" y="132.9">USBDM_UP</text>
<text x="214.4" y="135.5">USBDP_UP</text>
<text x="245.7" y="132.9">PRTPWR1/BC_EN1</text>
<text x="255.6" y="135.5">OCS_N1</text>
<text x="358.6" y="132.9">+5V</text>
<text x="371.2" y="135.5">D10</text>
<text x="67.9" y="143.7">GND</text>
<text x="81.9" y="143.7">GND</text>
<text x="214.4" y="140.6">RESET_N</text>
<text x="214.4" y="143.1">TEST</text>
<text x="239.1" y="140.6">USBDM_DN2/PRT_DIS_M2</text>
<text x="239.5" y="143.1">USBDP_DN2/PRT_DIS_P2</text>
<text x="364.7" y="138">PMEG4030EP,115</text>
<text x="389.2" y="140.6">USB</text>
<text x="390" y="138">J7</text>
<text x="214.4" y="148.2">RBIAS</text>
<text x="245.7" y="145.6">PRTPWR2/BC_EN2</text>
<text x="255.6" y="148.2">OCS_N2</text>
<text x="293" y="149.5">+3.3V</text>
<text x="300.6" y="149.5">+3.3V</text>
<text x="188.2" y="154.4">12k</text>
<text x="188.2" y="152.1">R12</text>
<text x="214.4" y="153.3">XTALIN/CLKIN</text>
<text x="214.4" y="155.8">XTALOUT</text>
<text x="239.1" y="153.3">USBDM_DN3/PRT_DIS_M3</text>
<text x="239.5" y="155.8">USBDP_DN3/PRT_DIS_P3</text>
<text x="184.8" y="161.5">GND</text>
<text x="214.4" y="160.9">PLLFILT</text>
<text x="245.7" y="158.3">PRTPWR3/BC_EN3</text>
<text x="255.6" y="160.9">OCS_N3</text>
<text x="297.4" y="160.8">10k</text>
<text x="297.4" y="158.4">R50</text>
<text x="305" y="160.8">10k</text>
<text x="305" y="158.4">R51</text>
<text x="80.9" y="163.4">+3.3V</text>
<text x="214.4" y="163.4">CRFILT</text>
<text x="239.1" y="166">USBDM_DN4/PRT_DIS_M4</text>
<text x="381.4" y="162.7">GND</text>
<text x="389" y="162.7">GND</text>
<text x="71" y="172.3">C42</text>
<text x="214.4" y="171">SCL/SMBCLK/CFG_SEL0</text>
<text x="214.4" y="173.6">SDA/SMBDATA/NON_REM1</text>
<text x="239.5" y="168.5">USBDP_DN4/PRT_DIS_P4</text>
<text x="245.7" y="171">PRTPWR4/BC_EN4</text>
<text x="255.6" y="173.6">OCS_N4</text>
<text x="69.5" y="174.9">0.1uF</text>
<text x="86" y="179.9">U5</text>
<text x="214.4" y="176.1">SUSP_IND/LOCAL_PWR/NON_REM0</text>
<text x="214.4" y="178.7">HS_IND/CFG_SEL1</text>
<text x="75.6" y="181.8">GND</text>
<text x="86" y="182.5">TS3USB30ERSWR</text>
<text x="180.6" y="183.8">R10</text>
<text x="188.2" y="183.8">R11</text>
<text x="195.8" y="183.8">R13</text>
<text x="203.4" y="183.8">R15</text>
<text x="239.6" y="184.4" transform="rotate(-90 239.6 184.4)">VSS</text>
<text x="76.7" y="187.6">D+</text>
<text x="76.7" y="190.1">D-</text>
<text x="84.7" y="188.5" transform="rotate(-90 84.7 188.5)">VCC</text>
<text x="86.7" y="187.6">D1+</text>
<text x="86.7" y="190.1">D1-</text>
<text x="180.6" y="186.2">36k</text>
<text x="188.2" y="186.2">36k</text>
<text x="195.8" y="186.2">36k</text>
<text x="203.4" y="186.2">36k</text>
<text x="223.4" y="188.8">U3</text>
<text x="246.2" y="188.8">USB2514B_Bi</text>
<text x="76.7" y="195.2">~{OE}</text>
<text x="76.7" y="197.7">S</text>
<text x="86.7" y="195.2">D2+</text>
<text x="86.7" y="197.7">D2-</text>
<text x="177.2" y="194.5">GND</text>
<text x="184.8" y="194.5">GND</text>
<text x="192.4" y="194.5">GND</text>
<text x="200" y="194.5">GND</text>
<text x="236.9" y="194.5">GND</text>
<text x="84.7" y="198.9" transform="rotate(-90 84.7 198.9)">GND</text>
<text x="67.9" y="209.7">GND</text>
<text x="81.9" y="209.7">GND</text>
<text x="160" y="256.1">Y1</text>
<text x="192.6" y="254.9">+3.3V</text>
<text x="160" y="258.7">24MHz</text>
<text x="137.6" y="270">15pF</text>
<text x="139.8" y="267.7">C1</text>
<text x="170" y="267.7">C4</text>
<text x="170" y="270">15pF</text>
<text x="197.9" y="265.1">C3</text>
<text x="197.9" y="267.4">0.1uF</text>
<text x="210.6" y="265.1">C5</text>
<text x="210.6" y="267.4">0.1uF</text>
<text x="223.3" y="265.1">C6</text>
<text x="223.3" y="267.4">0.1uF</text>
<text x="236" y="265.1">C7</text>
<text x="236" y="267.4">0.1uF</text>
<text x="248.7" y="265.1">C8</text>
<text x="248.7" y="267.4">0.1uF</text>
<text x="261.4" y="265.1">C9</text>
<text x="261.4" y="267.4">0.1uF</text>
<text x="274.1" y="265.1">C10</text>
<text x="274.1" y="267.4">10uF</text>
<text x="286.8" y="265.1">C11</text>
<text x="286.8" y="267.4">10uF</text>
<text x="142.6" y="277">GND</text>
<text x="154.3" y="277">GND</text>
<text x="165.7" y="277">GND</text>
<text x="193.7" y="277">GND</text>
</g>
<g font-size="1.8" fill="#a90000">
<text x="258.8" y="43.9" transform="rotate(-90 258.8 43.9)">5</text>
<text x="244.4" y="50.5">4</text>
<text x="264.7" y="50.5">2</text>
<text x="280" y="50.5">3</text>
<text x="287.6" y="48">1</text>
<text x="287.6" y="50.5">2</text>
<text x="287.6" y="53.1">4</text>
<text x="256.3" y="58.5" transform="rotate(-90 256.3 58.5)">1</text>
<text x="258.8" y="59.1" transform="rotate(-90 258.8 59.1)">3</text>
<text x="230.9" y="113.7" transform="rotate(-90 230.9 113.7)">5</text>
<text x="83.6" y="117.5" transform="rotate(-90 83.6 117.5)">9</text>
<text x="233.4" y="114.3" transform="rotate(-90 233.4 114.3)">10</text>
<text x="236" y="114.3" transform="rotate(-90 236 114.3)">29</text>
<text x="238.5" y="114.3" transform="rotate(-90 238.5 114.3)">36</text>
<text x="243.6" y="114.3" transform="rotate(-90 243.6 114.3)">15</text>
<text x="246.1" y="114.3" transform="rotate(-90 246.1 114.3)">23</text>
<text x="74.2" y="120.4">3</text>
<text x="74.2" y="122.9">5</text>
<text x="92" y="120.4">1</text>
<text x="92" y="122.9">7</text>
<text x="73.6" y="130.6">10</text>
<text x="74.2" y="128">8</text>
<text x="92" y="128">2</text>
<text x="92" y="130.6">6</text>
<text x="210.8" y="126.7">27</text>
<text x="210.8" y="131.8">30</text>
<text x="264.1" y="131.8">12</text>
<text x="264.7" y="126.7">1</text>
<text x="264.7" y="129.3">2</text>
<text x="83.6" y="135.3" transform="rotate(-90 83.6 135.3)">4</text>
<text x="210.8" y="134.4">31</text>
<text x="264.1" y="134.4">13</text>
<text x="210.8" y="139.4">26</text>
<text x="210.8" y="142">11</text>
<text x="264.7" y="139.4">3</text>
<text x="264.7" y="142">4</text>
<text x="387.3" y="143.3">1</text>
<text x="210.8" y="147.1">35</text>
<text x="264.1" y="144.5">16</text>
<text x="264.1" y="147.1">17</text>
<text x="387.3" y="145.8">2</text>
<text x="387.3" y="148.3">3</text>
<text x="210.8" y="152.1">33</text>
<text x="210.8" y="154.7">32</text>
<text x="264.7" y="152.1">6</text>
<text x="264.7" y="154.7">7</text>
<text x="387.3" y="150.9">4</text>
<text x="210.8" y="159.8">34</text>
<text x="264.1" y="157.2">18</text>
<text x="264.1" y="159.8">19</text>
<text x="390.9" y="156.1" transform="rotate(-90 390.9 156.1)">MP</text>
<text x="210.8" y="162.3">14</text>
<text x="264.7" y="164.8">8</text>
<text x="264.7" y="167.4">9</text>
<text x="210.8" y="169.9">24</text>
<text x="210.8" y="172.5">22</text>
<text x="264.1" y="169.9">20</text>
<text x="264.1" y="172.5">21</text>
<text x="210.8" y="175">28</text>
<text x="210.8" y="177.5">25</text>
<text x="83.6" y="183.6" transform="rotate(-90 83.6 183.6)">9</text>
<text x="74.2" y="186.4">3</text>
<text x="74.2" y="189">5</text>
<text x="92" y="186.4">1</text>
<text x="92" y="189">7</text>
<text x="238.5" y="188" transform="rotate(-90 238.5 188)">37</text>
<text x="73.6" y="196.6">10</text>
<text x="74.2" y="194.1">8</text>
<text x="92" y="194.1">2</text>
<text x="92" y="196.6">6</text>
<text x="83.6" y="201.4" transform="rotate(-90 83.6 201.4)">4</text>
<text x="152.3" y="262.6">1</text>
<text x="156" y="259.2" transform="rotate(-90 156 259.2)">2</text>
<text x="158.7" y="262.6">3</text>
<text x="156" y="268" transform="rotate(-90 156 268)">4</text>
</g>
<g font-size="1.8" fill="#725600">
<text x="216.9" y="51.7">CM5_OTG_ID</text>
<text x="294.8" y="49.1">USB_ID</text>
<text x="51.9" y="124.1">USB_CM5_D-</text>
<text x="51.9" y="121.5">USB_CM5_D+</text>
<text x="53.1" y="131.7">CM5_OTG_ID</text>
<text x="280.9" y="130.4">USB1_D+</text>
<text x="280.9" y="127.9">USB1_D-</text>
<text x="191.1" y="140.6">nEXTRST</text>
<text x="280.9" y="140.6">USB2_D-</text>
<text x="280.9" y="143.1">USB2_D+</text>
<text x="53.9" y="187.6">TYPE_C_D+</text>
<text x="53.9" y="190.1">TYPE_C_D-</text>
<text x="53.1" y="197.7">CM5_OTG_ID</text>
</g>
<g font-size="1.8" fill="#0f0f0f">
<text x="106.9" y="122.8">USB_HUB_UP_D-</text>
<text x="106.9" y="120.3">USB_HUB_UP_D+</text>
<text x="102.7" y="127.9">USB3_D+</text>
<text x="102.7" y="130.5">USB3_D-</text>
<text x="179.1" y="131.7">USB_HUB_UP_D-</text>
<text x="179.1" y="134.3">USB_HUB_UP_D+</text>
<text x="360.7" y="148.2">USB_HUB_UP_D+</text>
<text x="360.7" y="145.7">USB_HUB_UP_D-</text>
<text x="201.9" y="152.1">XI</text>
<text x="201.9" y="154.6">XO</text>
<text x="270.4" y="154.6">USB3_D+</text>
<text x="270.4" y="152.1">USB3_D-</text>
<text x="102.7" y="186.3">USB3_D+</text>
<text x="102.7" y="188.9">USB3_D-</text>
<text x="106.9" y="196.5">USB_HUB_UP_D-</text>
<text x="106.9" y="194">USB_HUB_UP_D+</text>
<text x="144.8" y="262.5">XO</text>
<text x="165.6" y="262.5">XI</text>
</g>
<text font-size="1.1" fill="#006464" x="257.1" y="54.1" transform="rotate(-90 257.1 54.1)">NC</text>
<text font-size=".5" fill="#840000" x="389.7" y="153.2">Mounting</text>
</svg>
